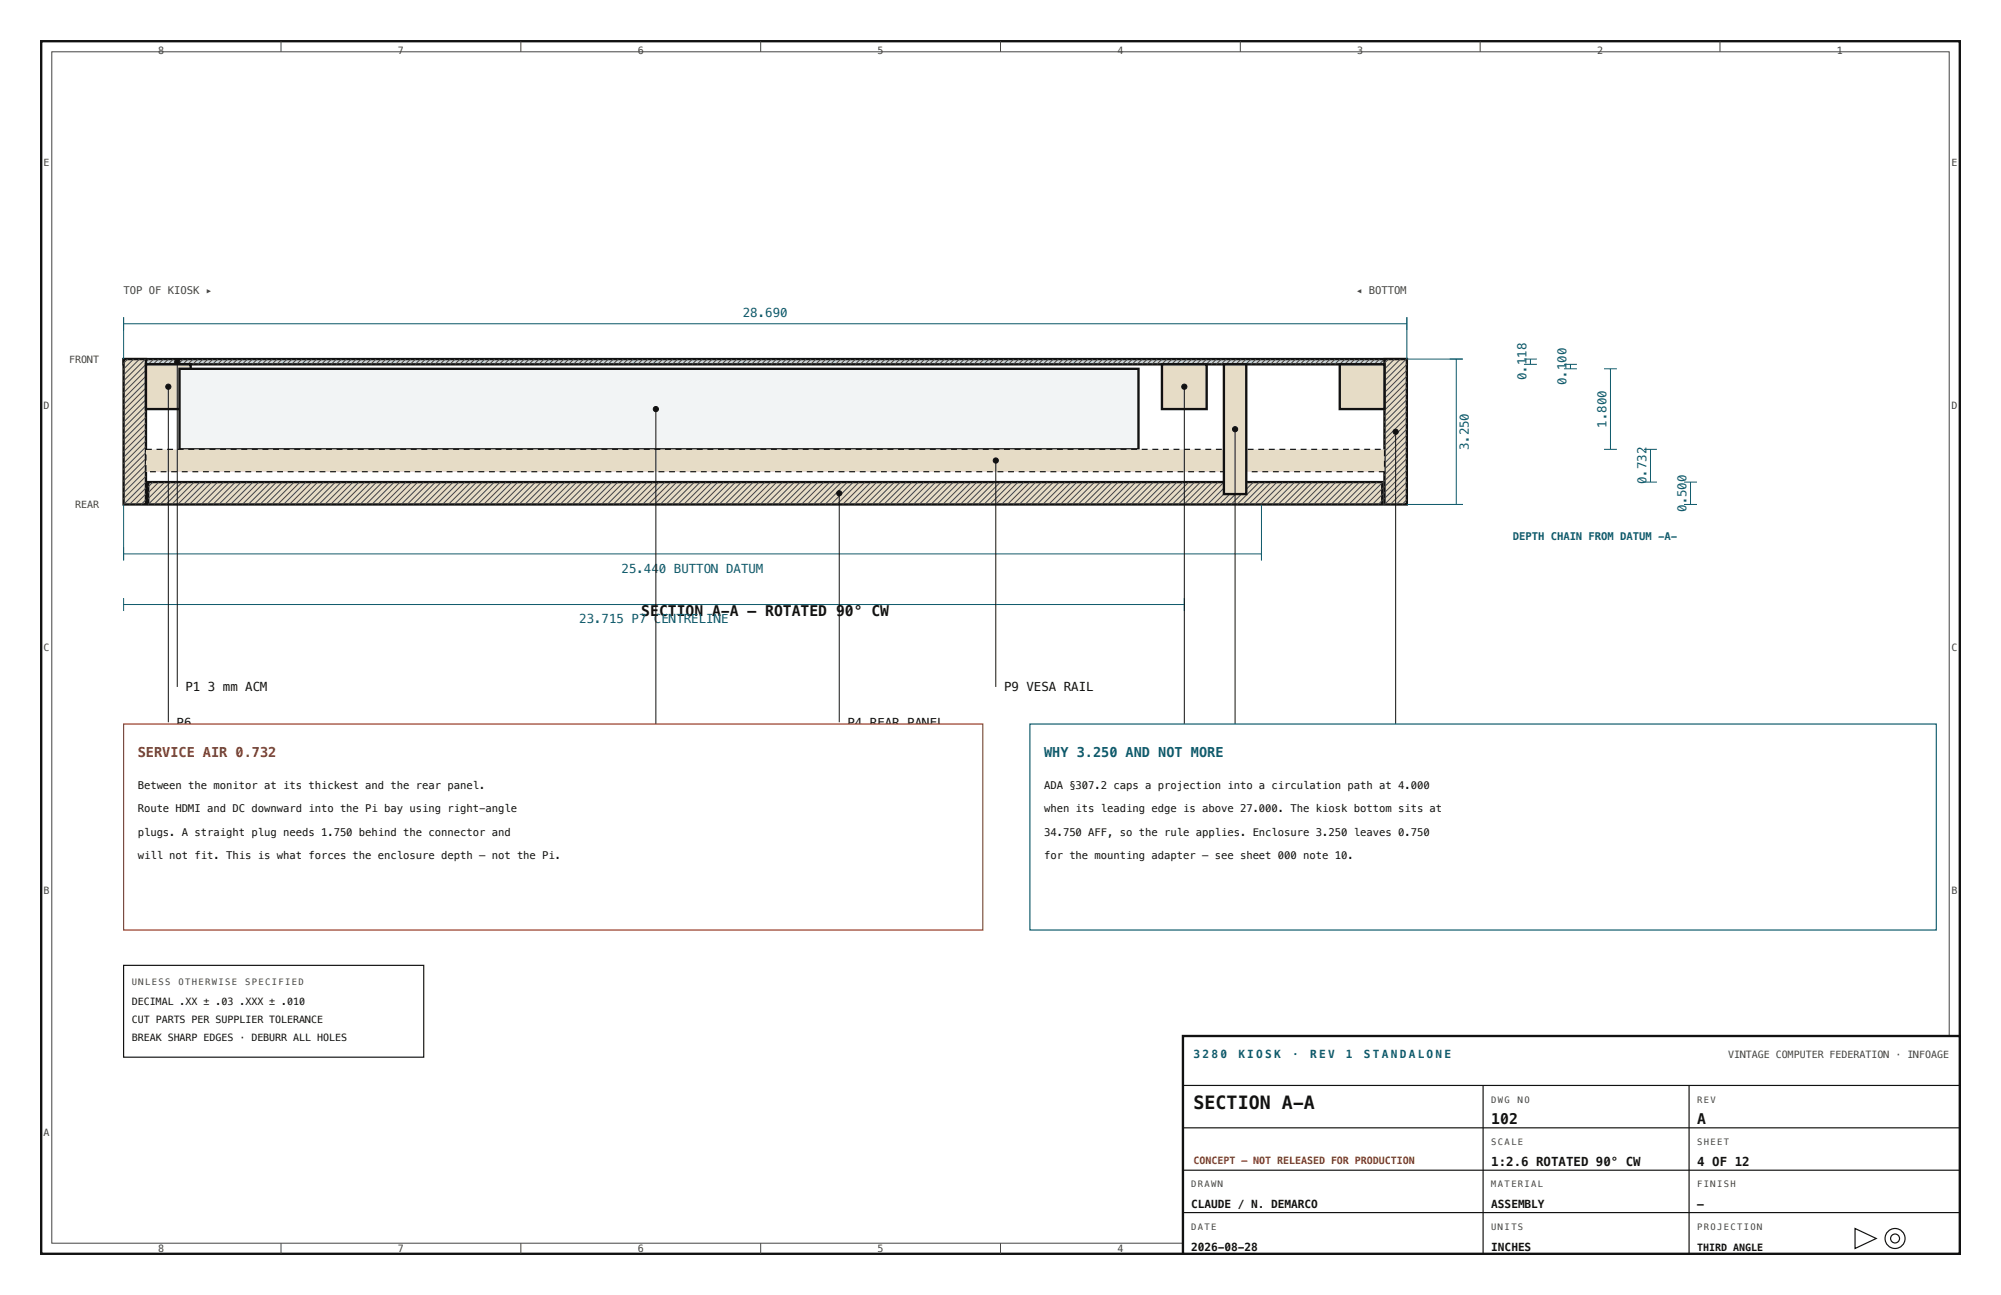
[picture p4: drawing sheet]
<svg xmlns="http://www.w3.org/2000/svg" width="432mm" height="279mm" viewBox="0 0 432 279" stroke-linecap="round" stroke-linejoin="round" font-family="sans-serif">
<path d="M8.9 8.9h414v261.6h-414z" fill="none" stroke="#111" stroke-width=".51"/>
<g fill="none" stroke="#444" stroke-width=".22">
<path d="M11.2 11.2h409.4v257h-409.4zM60.6 8.9v2.3M112.4 8.9v2.3M164.1 8.9v2.3M215.9 8.9v2.3M267.7 8.9v2.3M319.4 8.9v2.3M371.2 8.9v2.3M60.6 268.2v2.3M112.4 268.2v2.3M164.1 268.2v2.3M215.9 268.2v2.3"/>
<path d="M267.7 268.2v2.3M319.4 268.2v2.3M371.2 268.2v2.3"/>
</g>
<path d="M255.3 223.5h167.6v47h-167.6z" fill="#fff" stroke="#111" stroke-width=".51"/>
<g fill="none" stroke="#111" stroke-width=".25">
<path d="M255.3 234.2h167.6M320 234.2v36.3M364.5 234.2v36.3M255.3 243.3h167.6M255.3 252.5h167.6M255.3 261.6h167.6M400.3 265l4.6 2.2-4.6 2.2z"/>
<circle cx="408.9" cy="267.2" r="2.16"/>
<circle cx="408.9" cy="267.2" r=".97"/>
</g>
<path d="M26.7 77.5h276.9v31.3h-276.9z" fill="none" stroke="#8a9095" stroke-width=".22" stroke-dasharray="4.1 1.3 1 1.3" stroke-linecap="butt"/>
<path d="M26.7 77.5h276.9v1.1h-276.9z" fill="#c9d2d6" stroke="#111" stroke-width=".51"/>
<g fill="none" stroke="#444" stroke-width=".22">
<path d="M26.7 77.5l-.1 .1M27.8 77.5l-1.1 1.1M28.9 77.5l-1.2 1.1M29.9 77.5l-1.1 1.1M31 77.5l-1.1 1.1M32.1 77.5l-1.2 1.1M33.1 77.5l-1.1 1.1M34.2 77.5l-1.1 1.1M35.3 77.5l-1.2 1.1M36.3 77.5l-1.1 1.1M37.4 77.5l-1.1 1.1M38.5 77.5l-1.2 1.1"/>
<path d="M39.5 77.5l-1.1 1.1M40.6 77.5l-1.1 1.1M41.7 77.5l-1.2 1.1M42.7 77.5l-1.1 1.1M43.8 77.5l-1.1 1.1M44.9 77.5l-1.2 1.1M45.9 77.5l-1.1 1.1M47 77.5l-1.1 1.1M48.1 77.5l-1.2 1.1M49.1 77.5l-1.1 1.1M50.2 77.5l-1.1 1.1M51.3 77.5l-1.2 1.1"/>
<path d="M52.3 77.5l-1.1 1.1M53.4 77.5l-1.1 1.1M54.5 77.5l-1.2 1.1M55.5 77.5l-1.1 1.1M56.6 77.5l-1.1 1.1M57.7 77.5l-1.2 1.1M58.7 77.5l-1.1 1.1M59.8 77.5l-1.1 1.1M60.9 77.5l-1.2 1.1M61.9 77.5l-1.1 1.1M63 77.5l-1.1 1.1M64.1 77.5l-1.2 1.1"/>
<path d="M65.1 77.5l-1.1 1.1M66.2 77.5l-1.1 1.1M67.3 77.5l-1.2 1.1M68.3 77.5l-1.1 1.1M69.4 77.5l-1.1 1.1M70.5 77.5l-1.2 1.1M71.5 77.5l-1.1 1.1M72.6 77.5l-1.1 1.1M73.7 77.5l-1.2 1.1M74.7 77.5l-1.1 1.1M75.8 77.5l-1.1 1.1M76.9 77.5l-1.2 1.1"/>
<path d="M77.9 77.5l-1.1 1.1M79 77.5l-1.1 1.1M80.1 77.5l-1.2 1.1M81.1 77.5l-1.1 1.1M82.2 77.5l-1.1 1.1M83.3 77.5l-1.2 1.1M84.3 77.5l-1.1 1.1M85.4 77.5l-1.1 1.1M86.5 77.5l-1.2 1.1M87.5 77.5l-1.1 1.1M88.6 77.5l-1.1 1.1M89.7 77.5l-1.2 1.1"/>
<path d="M90.7 77.5l-1.1 1.1M91.8 77.5l-1.1 1.1M92.9 77.5l-1.2 1.1M93.9 77.5l-1.1 1.1M95 77.5l-1.1 1.1M96.1 77.5l-1.2 1.1M97.2 77.5l-1.2 1.1M98.2 77.5l-1.1 1.1M99.3 77.5l-1.2 1.1M100.4 77.5l-1.2 1.1M101.4 77.5l-1.1 1.1M102.5 77.5l-1.2 1.1"/>
<path d="M103.6 77.5l-1.2 1.1M104.6 77.5l-1.1 1.1M105.7 77.5l-1.2 1.1M106.8 77.5l-1.2 1.1M107.8 77.5l-1.1 1.1M108.9 77.5l-1.2 1.1M110 77.5l-1.2 1.1M111 77.5l-1.1 1.1M112.1 77.5l-1.2 1.1M113.2 77.5l-1.2 1.1M114.2 77.5l-1.1 1.1M115.3 77.5l-1.2 1.1"/>
<path d="M116.4 77.5l-1.2 1.1M117.4 77.5l-1.1 1.1M118.5 77.5l-1.2 1.1M119.6 77.5l-1.2 1.1M120.6 77.5l-1.1 1.1M121.7 77.5l-1.2 1.1M122.8 77.5l-1.2 1.1M123.8 77.5l-1.1 1.1M124.9 77.5l-1.2 1.1M126 77.5l-1.2 1.1M127 77.5l-1.1 1.1M128.1 77.5l-1.2 1.1"/>
<path d="M129.2 77.5l-1.2 1.1M130.2 77.5l-1.1 1.1M131.3 77.5l-1.1 1.1M132.4 77.5l-1.2 1.1M133.4 77.5l-1.1 1.1M134.5 77.5l-1.2 1.1M135.6 77.5l-1.2 1.1M136.6 77.5l-1.1 1.1M137.7 77.5l-1.2 1.1M138.8 77.5l-1.2 1.1M139.8 77.5l-1.1 1.1M140.9 77.5l-1.1 1.1"/>
<path d="M142 77.5l-1.2 1.1M143 77.5l-1.1 1.1M144.1 77.5l-1.1 1.1M145.2 77.5l-1.2 1.1M146.2 77.5l-1.1 1.1M147.3 77.5l-1.1 1.1M148.4 77.5l-1.2 1.1M149.4 77.5l-1.1 1.1M150.5 77.5l-1.1 1.1M151.6 77.5l-1.2 1.1M152.6 77.5l-1.1 1.1M153.7 77.5l-1.1 1.1"/>
<path d="M154.8 77.5l-1.2 1.1M155.8 77.5l-1.1 1.1M156.9 77.5l-1.1 1.1M158 77.5l-1.2 1.1M159 77.5l-1.1 1.1M160.1 77.5l-1.1 1.1M161.2 77.5l-1.2 1.1M162.2 77.5l-1.1 1.1M163.3 77.5l-1.1 1.1M164.4 77.5l-1.2 1.1M165.4 77.5l-1.1 1.1M166.5 77.5l-1.1 1.1"/>
<path d="M167.6 77.5l-1.2 1.1M168.6 77.5l-1.1 1.1M169.7 77.5l-1.1 1.1M170.8 77.5l-1.2 1.1M171.8 77.5l-1.1 1.1M172.9 77.5l-1.1 1.1M174 77.5l-1.2 1.1M175 77.5l-1.1 1.1M176.1 77.5l-1.1 1.1M177.2 77.5l-1.2 1.1M178.2 77.5l-1.1 1.1M179.3 77.5l-1.1 1.1"/>
<path d="M180.4 77.5l-1.2 1.1M181.4 77.5l-1.1 1.1M182.5 77.5l-1.1 1.1M183.6 77.5l-1.2 1.1M184.6 77.5l-1.1 1.1M185.7 77.5l-1.1 1.1M186.8 77.5l-1.2 1.1M187.8 77.5l-1.1 1.1M188.9 77.5l-1.1 1.1M190 77.5l-1.2 1.1M191 77.5l-1.1 1.1M192.1 77.5l-1.1 1.1"/>
<path d="M193.2 77.5l-1.2 1.1M194.2 77.5l-1.1 1.1M195.3 77.5l-1.1 1.1M196.4 77.5l-1.2 1.1M197.4 77.5l-1.1 1.1M198.5 77.5l-1.1 1.1M199.6 77.5l-1.2 1.1M200.6 77.5l-1.1 1.1M201.7 77.5l-1.1 1.1M202.8 77.5l-1.2 1.1M203.8 77.5l-1.1 1.1M204.9 77.5l-1.1 1.1"/>
<path d="M206 77.5l-1.2 1.1M207 77.5l-1.1 1.1M208.1 77.5l-1.1 1.1M209.2 77.5l-1.2 1.1M210.2 77.5l-1.1 1.1M211.3 77.5l-1.1 1.1M212.4 77.5l-1.2 1.1M213.4 77.5l-1.1 1.1M214.5 77.5l-1.1 1.1M215.6 77.5l-1.2 1.1M216.6 77.5l-1.1 1.1M217.7 77.5l-1.1 1.1"/>
<path d="M218.8 77.5l-1.2 1.1M219.8 77.5l-1.1 1.1M220.9 77.5l-1.1 1.1M222 77.5l-1.2 1.1M223 77.5l-1.1 1.1M224.1 77.5l-1.1 1.1M225.2 77.5l-1.2 1.1M226.2 77.5l-1.1 1.1M227.3 77.5l-1.1 1.1M228.4 77.5l-1.2 1.1M229.4 77.5l-1.1 1.1M230.5 77.5l-1.1 1.1"/>
<path d="M231.6 77.5l-1.2 1.1M232.6 77.5l-1.1 1.1M233.7 77.5l-1.1 1.1M234.8 77.5l-1.2 1.1M235.8 77.5l-1.1 1.1M236.9 77.5l-1.1 1.1M238 77.5l-1.2 1.1M239 77.5l-1.1 1.1M240.1 77.5l-1.1 1.1M241.2 77.5l-1.2 1.1M242.2 77.5l-1.1 1.1M243.3 77.5l-1.1 1.1"/>
<path d="M244.4 77.5l-1.2 1.1M245.4 77.5l-1.1 1.1M246.5 77.5l-1.1 1.1M247.6 77.5l-1.2 1.1M248.6 77.5l-1.1 1.1M249.7 77.5l-1.1 1.1M250.8 77.5l-1.2 1.1M251.8 77.5l-1.1 1.1M252.9 77.5l-1.1 1.1M254 77.5l-1.2 1.1M255 77.5l-1.1 1.1M256.1 77.5l-1.1 1.1"/>
<path d="M257.2 77.5l-1.2 1.1M258.2 77.5l-1.1 1.1M259.3 77.5l-1.1 1.1M260.4 77.5l-1.2 1.1M261.4 77.5l-1.1 1.1M262.5 77.5l-1.1 1.1M263.6 77.5l-1.2 1.1M264.6 77.5l-1.1 1.1M265.7 77.5l-1.1 1.1M266.8 77.5l-1.2 1.1M267.8 77.5l-1.1 1.1M268.9 77.5l-1.1 1.1"/>
<path d="M270 77.5l-1.2 1.1M271 77.5l-1.1 1.1M272.1 77.5l-1.1 1.1M273.2 77.5l-1.2 1.1M274.2 77.5l-1.1 1.1M275.3 77.5l-1.1 1.1M276.4 77.5l-1.2 1.1M277.4 77.5l-1.1 1.1M278.5 77.5l-1.1 1.1M279.6 77.5l-1.2 1.1M280.6 77.5l-1.1 1.1M281.7 77.5l-1.1 1.1"/>
<path d="M282.8 77.5l-1.2 1.1M283.8 77.5l-1.1 1.1M284.9 77.5l-1.1 1.1M286 77.5l-1.2 1.1M287 77.5l-1.1 1.1M288.1 77.5l-1.1 1.1M289.2 77.5l-1.2 1.1M290.2 77.5l-1.1 1.1M291.3 77.5l-1.1 1.1M292.4 77.5l-1.2 1.1M293.4 77.5l-1.1 1.1M294.5 77.5l-1.1 1.1"/>
<path d="M295.6 77.5l-1.2 1.1M296.6 77.5l-1.1 1.1M297.7 77.5l-1.1 1.1M298.8 77.5l-1.2 1.1M299.8 77.5l-1.1 1.1M300.9 77.5l-1.1 1.1M302 77.5l-1.2 1.1M303 77.5l-1.1 1.1M303.6 77.9l-.6 .7"/>
</g>
<g fill="#e6dcc6" stroke="#111" stroke-width=".51">
<path d="M26.7 77.5h4.8v31.3h-4.8z"/>
<path d="M298.8 77.5h4.8v31.3h-4.8z"/>
</g>
<g fill="none" stroke="#444" stroke-width=".22">
<path d="M27.6 77.5l-1 .9M28.8 77.5l-2.2 2.2M30.1 77.5l-3.5 3.4M31.4 77.5l-4.8 4.7M31.5 78.6l-4.9 4.9M31.5 79.8l-4.9 5M299.6 77.5l-.9 .9M300.9 77.5l-2.2 2.2M302.2 77.5l-3.5 3.4M303.5 77.5l-4.8 4.7M303.6 78.6l-4.9 4.9M303.6 79.8l-4.9 5"/>
<path d="M31.5 82.4l-4.9 4.9M31.5 87.5l-4.9 4.9M31.5 88.7l-4.9 4.9M31.5 92.5l-4.9 5M31.5 81.1l-4.9 4.9M31.5 84.9l-4.9 4.9M31.5 86.2l-4.9 4.9M31.5 90l-4.9 4.9M31.5 93.8l-4.9 4.9M31.5 95.1l-4.9 4.9M31.5 96.3l-4.9 5M31.5 97.6l-4.9 4.9"/>
<path d="M31.5 98.9l-4.9 4.9M31.5 83.6l-4.9 5M31.5 91.3l-4.9 4.9M303.6 81.1l-4.9 4.9M303.6 82.4l-4.9 4.9M303.6 83.6l-4.9 5M303.6 84.9l-4.9 4.9M303.6 86.2l-4.9 4.9M303.6 87.5l-4.9 4.9M303.6 88.7l-4.9 4.9M303.6 90l-4.9 4.9M303.6 91.3l-4.9 4.9"/>
<path d="M303.6 92.5l-4.9 5M303.6 93.8l-4.9 4.9M303.6 95.1l-4.9 4.9M303.6 96.3l-4.9 5M303.6 97.6l-4.9 4.9M303.6 98.9l-4.9 4.9M31.5 100.2l-4.9 4.9M31.5 101.4l-4.9 4.9M31.5 102.7l-4.9 4.9M31.5 104l-4.8 4.8M31.5 105.2l-3.6 3.6M31.5 106.5l-2.3 2.3"/>
<path d="M31.5 107.8l-1 1M303.6 100.2l-4.9 4.9M303.6 101.4l-4.9 4.9M303.6 102.7l-4.9 4.9M303.6 104l-4.8 4.8M303.6 105.2l-3.6 3.6M303.6 106.5l-2.3 2.3M303.6 107.8l-1 1"/>
</g>
<g fill="#e6dcc6" stroke="#111" stroke-width=".51">
<path d="M31.5 78.6h9.6v9.7h-9.6z"/>
<path d="M289.1 78.6h9.7v9.7h-9.7z"/>
<path d="M250.7 78.6h9.7v9.7h-9.7z"/>
</g>
<path d="M38.7 79.6h207v17.3h-207z" fill="#f2f4f5" stroke="#111" stroke-width=".51"/>
<path d="M31.5 96.9h267.3v4.9h-267.3z" fill="#e6dcc6" stroke="#111" stroke-width=".25" stroke-dasharray="1.3 1" stroke-linecap="butt"/>
<path d="M32 104h266.3v4.8h-266.3z" fill="#e6dcc6" stroke="#111" stroke-width=".51"/>
<g fill="none" stroke="#444" stroke-width=".22">
<path d="M33 104l-1.1 1.1M34.3 104l-2.4 2.3M35.5 104l-3.6 3.6M36.8 104l-4.8 4.8M38.1 104l-4.9 4.8M39.3 104l-4.8 4.8M40.6 104l-4.8 4.8M41.9 104l-4.8 4.8M43.2 104l-4.9 4.8M44.4 104l-4.8 4.8M45.7 104l-4.8 4.8M47 104l-4.9 4.8"/>
<path d="M48.2 104l-4.8 4.8M49.5 104l-4.8 4.8M50.8 104l-4.9 4.8M52 104l-4.8 4.8M53.3 104l-4.8 4.8M54.6 104l-4.8 4.8M55.9 104l-4.9 4.8M57.1 104l-4.8 4.8M58.4 104l-4.8 4.8M59.7 104l-4.9 4.8M60.9 104l-4.8 4.8M62.2 104l-4.8 4.8"/>
<path d="M63.5 104l-4.9 4.8M64.7 104l-4.8 4.8M66 104l-4.8 4.8M67.3 104l-4.8 4.8M68.6 104l-4.9 4.8M69.8 104l-4.8 4.8M71.1 104l-4.8 4.8M72.4 104l-4.9 4.8M73.6 104l-4.8 4.8M74.9 104l-4.8 4.8M76.2 104l-4.9 4.8M77.4 104l-4.8 4.8"/>
<path d="M78.7 104l-4.8 4.8M80 104l-4.8 4.8M81.3 104l-4.9 4.8M82.5 104l-4.8 4.8M83.8 104l-4.8 4.8M85.1 104l-4.9 4.8M86.3 104l-4.8 4.8M87.6 104l-4.8 4.8M88.9 104l-4.9 4.8M90.1 104l-4.8 4.8M91.4 104l-4.8 4.8M92.7 104l-4.8 4.8"/>
<path d="M94 104l-4.9 4.8M95.2 104l-4.8 4.8M96.5 104l-4.8 4.8M97.8 104l-4.9 4.8M99 104l-4.8 4.8M100.3 104l-4.8 4.8M101.6 104l-4.9 4.8M102.8 104l-4.8 4.8M104.1 104l-4.8 4.8M105.4 104l-4.8 4.8M106.7 104l-4.9 4.8M107.9 104l-4.8 4.8"/>
<path d="M109.2 104l-4.8 4.8M110.5 104l-4.9 4.8M111.7 104l-4.8 4.8M113 104l-4.8 4.8M114.3 104l-4.9 4.8M115.5 104l-4.8 4.8M116.8 104l-4.8 4.8M118.1 104l-4.8 4.8M119.4 104l-4.9 4.8M120.6 104l-4.8 4.8M121.9 104l-4.8 4.8M123.2 104l-4.9 4.8"/>
<path d="M124.4 104l-4.8 4.8M125.7 104l-4.8 4.8M127 104l-4.9 4.8M128.2 104l-4.8 4.8M129.5 104l-4.8 4.8M130.8 104l-4.8 4.8M132.1 104l-4.9 4.8M133.3 104l-4.8 4.8M134.6 104l-4.8 4.8M135.9 104l-4.9 4.8M137.1 104l-4.8 4.8M138.4 104l-4.8 4.8"/>
<path d="M139.7 104l-4.9 4.8M140.9 104l-4.8 4.8M142.2 104l-4.8 4.8M143.5 104l-4.8 4.8M144.8 104l-4.9 4.8M146 104l-4.8 4.8M147.3 104l-4.8 4.8M148.6 104l-4.9 4.8M149.8 104l-4.8 4.8M151.1 104l-4.8 4.8M152.4 104l-4.9 4.8M153.6 104l-4.8 4.8"/>
<path d="M154.9 104l-4.8 4.8M156.2 104l-4.8 4.8M157.5 104l-4.9 4.8M158.7 104l-4.8 4.8M160 104l-4.8 4.8M161.3 104l-4.9 4.8M162.5 104l-4.8 4.8M163.8 104l-4.8 4.8M165.1 104l-4.9 4.8M166.3 104l-4.8 4.8M167.6 104l-4.8 4.8M168.9 104l-4.8 4.8"/>
<path d="M170.2 104l-4.9 4.8M171.4 104l-4.8 4.8M172.7 104l-4.8 4.8M174 104l-4.9 4.8M175.2 104l-4.8 4.8M176.5 104l-4.8 4.8M177.8 104l-4.9 4.8M179 104l-4.8 4.8M180.3 104l-4.8 4.8M181.6 104l-4.8 4.8M182.9 104l-4.9 4.8M184.1 104l-4.8 4.8"/>
<path d="M185.4 104l-4.8 4.8M186.7 104l-4.9 4.8M187.9 104l-4.8 4.8M189.2 104l-4.8 4.8M190.5 104l-4.9 4.8M191.7 104l-4.8 4.8M193 104l-4.8 4.8M194.3 104l-4.8 4.8M195.6 104l-4.9 4.8M196.8 104l-4.8 4.8M198.1 104l-4.8 4.8M199.4 104l-4.9 4.8"/>
<path d="M200.6 104l-4.8 4.8M201.9 104l-4.8 4.8M203.2 104l-4.9 4.8M204.4 104l-4.8 4.8M205.7 104l-4.8 4.8M207 104l-4.8 4.8M208.3 104l-4.9 4.8M209.5 104l-4.8 4.8M210.8 104l-4.8 4.8M212.1 104l-4.9 4.8M213.3 104l-4.8 4.8M214.6 104l-4.8 4.8"/>
<path d="M215.9 104l-4.9 4.8M217.1 104l-4.8 4.8M218.4 104l-4.8 4.8M219.7 104l-4.8 4.8M221 104l-4.9 4.8M222.2 104l-4.8 4.8M223.5 104l-4.8 4.8M224.8 104l-4.9 4.8M226 104l-4.8 4.8M227.3 104l-4.8 4.8M228.6 104l-4.9 4.8M229.8 104l-4.8 4.8"/>
<path d="M231.1 104l-4.8 4.8M232.4 104l-4.8 4.8M233.7 104l-4.9 4.8M234.9 104l-4.8 4.8M236.2 104l-4.8 4.8M237.5 104l-4.9 4.8M238.7 104l-4.8 4.8M240 104l-4.8 4.8M241.3 104l-4.9 4.8M242.5 104l-4.8 4.8M243.8 104l-4.8 4.8M245.1 104l-4.8 4.8"/>
<path d="M246.4 104l-4.9 4.8M247.6 104l-4.8 4.8M248.9 104l-4.8 4.8M250.2 104l-4.9 4.8M251.4 104l-4.8 4.8M252.7 104l-4.8 4.8M254 104l-4.9 4.8M255.2 104l-4.8 4.8M256.5 104l-4.8 4.8M257.8 104l-4.8 4.8M259.1 104l-4.9 4.8M260.3 104l-4.8 4.8"/>
<path d="M261.6 104l-4.8 4.8M262.9 104l-4.9 4.8M264.1 104l-4.8 4.8M265.4 104l-4.8 4.8M266.7 104l-4.9 4.8M267.9 104l-4.8 4.8M269.2 104l-4.8 4.8M270.5 104l-4.8 4.8M271.8 104l-4.9 4.8M273 104l-4.8 4.8M274.3 104l-4.8 4.8M275.6 104l-4.9 4.8"/>
<path d="M276.8 104l-4.8 4.8M278.1 104l-4.8 4.8M279.4 104l-4.9 4.8M280.6 104l-4.8 4.8M281.9 104l-4.8 4.8M283.2 104l-4.8 4.8M284.5 104l-4.9 4.8M285.7 104l-4.8 4.8M287 104l-4.8 4.8M288.3 104l-4.9 4.8M289.5 104l-4.8 4.8M290.8 104l-4.8 4.8"/>
<path d="M292.1 104l-4.9 4.8M293.3 104l-4.8 4.8M294.6 104l-4.8 4.8M295.9 104l-4.8 4.8M297.2 104l-4.9 4.8M298.3 104.1l-4.7 4.7M298.3 105.4l-3.4 3.4M298.3 106.7l-2.2 2.1M298.3 107.9l-.9 .9"/>
</g>
<path d="M264.1 78.6h4.8v28h-4.8z" fill="#e6dcc6" stroke="#111" stroke-width=".51"/>
<g fill="none" stroke="#0e5a6b" stroke-width=".22">
<path d="M26.7 69.8h276.9M26.7 68.5v9M303.6 68.5v9h12.1M314.3 77.5v31.3M328.9 77.5h2.8M328.9 78.6h2.8M330.3 77.5v1.1M337.5 78.6h2.8M337.5 79.6h2.8M338.9 78.6v1M346.1 79.6h2.8M347.5 79.6v17.3"/>
<path d="M346.1 96.9h2.8M354.8 96.9h2.8M356.2 96.9v7.1M26.7 108.8v12.1M26.7 119.5h245.5M272.2 108.8v12.1M303.6 108.8h12.1M354.8 104h2.8M363.4 108.8h2.8M363.4 104h2.8M364.8 104v4.8M26.7 129v2.8"/>
<path d="M26.7 130.4h228.9M255.6 129v2.8"/>
</g>
<path d="M38.3 78v70.2M36.3 83.4v72.4M141.5 88.3v82.8M214.9 99.4v48.8M255.6 83.4v80M266.5 92.6v70.8M301.2 93.2v77.9M181.1 106.4v49.4" fill="none" stroke="#111" stroke-width=".22"/>
<g fill="#111" stroke="#111" stroke-width=".22">
<circle cx="38.3" cy="78" r=".56"/>
<circle cx="36.3" cy="83.4" r=".56"/>
<circle cx="255.6" cy="83.4" r=".56"/>
<circle cx="141.5" cy="88.3" r=".56"/>
<circle cx="214.9" cy="99.4" r=".56"/>
<circle cx="181.1" cy="106.4" r=".56"/>
<circle cx="266.5" cy="92.6" r=".56"/>
<circle cx="301.2" cy="93.2" r=".56"/>
</g>
<path d="M26.7 156.2h185.4v44.5h-185.4z" fill="#fff" stroke="#93331f" stroke-width=".25"/>
<path d="M222.2 156.2h195.6v44.5h-195.6z" fill="#fff" stroke="#0e5a6b" stroke-width=".25"/>
<path d="M26.7 208.3h64.7v19.8h-64.7z" fill="#fff" stroke="#111" stroke-width=".25"/>
<text font-size="3.9" fill="#111" x="257.6" y="239.3">SECTION A-A</text>
<g font-size="3.2" fill="#111">
<text x="138.4" y="133">SECTION A-A — ROTATED 90° CW</text>
<text x="321.8" y="242.4">102</text>
<text x="366.3" y="242.4">A</text>
</g>
<text font-size="2.9" fill="#93331f" x="29.7" y="163.3">SERVICE AIR 0.732</text>
<g font-size="2.9" fill="#0e5a6b">
<text x="225.3" y="163.3">WHY 3.250 AND NOT</text>
<text x="257" y="163.3">MORE</text>
</g>
<g font-size="2.7" fill="#0e5a6b">
<text x="160.3" y="68.3">28.690</text>
<text x="329.4" y="82.1" transform="rotate(-90 329.4 82.1)">0.118</text>
<text x="338" y="83.1" transform="rotate(-90 338 83.1)">0.100</text>
<text x="346.7" y="92.3" transform="rotate(-90 346.7 92.3)">1.800</text>
<text x="317" y="97.2" transform="rotate(-90 317 97.2)">3.250</text>
<text x="355.3" y="104.5" transform="rotate(-90 355.3 104.5)">0.732</text>
<text x="364" y="110.5" transform="rotate(-90 364 110.5)">0.500</text>
<text x="134.1" y="123.6">25.440 BUTTON DATUM</text>
<text x="125" y="134.5">23.715 P7 CENTRELINE</text>
</g>
<g font-size="2.7" fill="#111">
<text x="40" y="149.1">P1</text>
<text x="44.9" y="149.1">3 mm ACM</text>
<text x="216.7" y="149.1">P9 VESA RAIL</text>
<text x="38.1" y="156.8">P6</text>
<text x="182.9" y="156.8">P4 REAR PANEL</text>
<text x="257.3" y="164.4">P7 BUTTON</text>
<text x="303" y="172">P3</text>
<text x="321.8" y="251.6">1:2.6 ROTATED 90° CW</text>
<text x="366.3" y="251.6">4 OF 12</text>
</g>
<g font-size="2.4" fill="#0e5a6b">
<text x="257.6" y="228.2">3 2 8 0</text>
<text x="267.2" y="228.2">K I O S K</text>
<text x="278.8" y="228.2">·</text>
<text x="282.7" y="228.2">R E V</text>
<text x="290.4" y="228.2">1</text>
<text x="294.3" y="228.2">S T A N D A L O N E</text>
</g>
<g font-size="2.4" fill="#111">
<text x="257" y="260.7">CLAUDE / N. DEMARCO</text>
<text x="321.8" y="260.7">ASSEMBLY</text>
<text x="366.3" y="260.7">—</text>
<text x="257" y="269.9">2026-08-28</text>
<text x="321.8" y="269.9">INCHES</text>
</g>
<g font-size="2.3" fill="#444">
<text x="26.7" y="63.5">TOP OF KIOSK ▸</text>
<text x="292.7" y="63.5">◂ BOTTOM</text>
</g>
<text font-size="2.3" fill="#0e5a6b" x="326.4" y="116.5">DEPTH CHAIN FROM DATUM -A-</text>
<g font-size="2.3" fill="#111">
<text x="29.7" y="170.2">Between the monitor at its thickest and the rear panel.</text>
<text x="225.3" y="170.2">ADA §307.2 caps a projection into a circulation path at</text>
<text x="301.7" y="170.2">4.000</text>
<text x="29.7" y="175.3">Route HDMI and DC downward into the Pi bay using right-angle</text>
<text x="225.3" y="175.3">when its leading edge is above 27.000. The kiosk bottom sits at</text>
<text x="29.7" y="180.3">plugs. A straight plug needs 1.750 behind the connector and</text>
<text x="29.7" y="185.4">will not fit. This is what forces the enclosure depth — not the Pi.</text>
<text x="225.3" y="180.3">34.750 AFF, so the rule applies. Enclosure 3.250 leaves 0.750</text>
<text x="225.3" y="185.4">for the mounting adapter — see sheet 000 note 10.</text>
</g>
<g font-size="2.2" fill="#444">
<text x="34.1" y="11.6">8</text>
<text x="85.9" y="11.6">7</text>
<text x="137.6" y="11.6">6</text>
<text x="189.4" y="11.6">5</text>
<text x="241.1" y="11.6">4</text>
<text x="292.9" y="11.6">3</text>
<text x="344.6" y="11.6">2</text>
<text x="396.4" y="11.6">1</text>
<text x="9.4" y="35.8">E</text>
<text x="421.1" y="35.8">E</text>
<text x="14.9" y="78.2">FRONT</text>
<text x="9.4" y="88.1">D</text>
<text x="421.1" y="88.1">D</text>
<text x="16.2" y="109.6">REAR</text>
<text x="9.4" y="140.5">C</text>
<text x="421.1" y="140.5">C</text>
<text x="9.4" y="192.8">B</text>
<text x="421.1" y="192.8">B</text>
<text x="372.9" y="228.2">VINTAGE COMPUTER FEDERATION · INFOAGE</text>
<text x="9.4" y="245.1">A</text>
<text x="421.1" y="245.1">A</text>
<text x="34.1" y="270.1">8</text>
<text x="85.9" y="270.1">7</text>
<text x="137.6" y="270.1">6</text>
<text x="189.4" y="270.1">5</text>
<text x="241.1" y="270.1">4</text>
<text x="292.9" y="270.1">3</text>
<text x="344.6" y="270.1">2</text>
<text x="396.4" y="270.1">1</text>
</g>
<g font-size="2.2" fill="#111">
<text x="28.4" y="216.9">DECIMAL .XX ± .03 .XXX ± .010</text>
<text x="28.4" y="220.7">CUT PARTS PER SUPPLIER TOLERANCE</text>
<text x="28.4" y="224.5">BREAK SHARP EDGES · DEBURR ALL HOLES</text>
<text x="366.3" y="269.9">THIRD ANGLE</text>
</g>
<text font-size="2.2" fill="#93331f" x="257.6" y="251.2">CONCEPT — NOT RELEASED FOR PRODUCTION</text>
<g font-size="1.9" fill="#444">
<text x="28.4" y="212.6">UNLESS</text>
<text x="38.5" y="212.6">OTHERWISE</text>
<text x="52.9" y="212.6">SPECIFIED</text>
<text x="321.8" y="237.9">DWG</text>
<text x="327.6" y="237.9">NO</text>
<text x="366.3" y="237.9">REV</text>
<text x="321.8" y="247">SCALE</text>
<text x="366.3" y="247">SHEET</text>
<text x="257" y="256.2">DRAWN</text>
<text x="321.8" y="256.2">MATERIAL</text>
<text x="366.3" y="256.2">FINISH</text>
<text x="257" y="265.3">DATE</text>
<text x="321.8" y="265.3">UNITS</text>
<text x="366.3" y="265.3">PROJECTION</text>
</g>
</svg>
